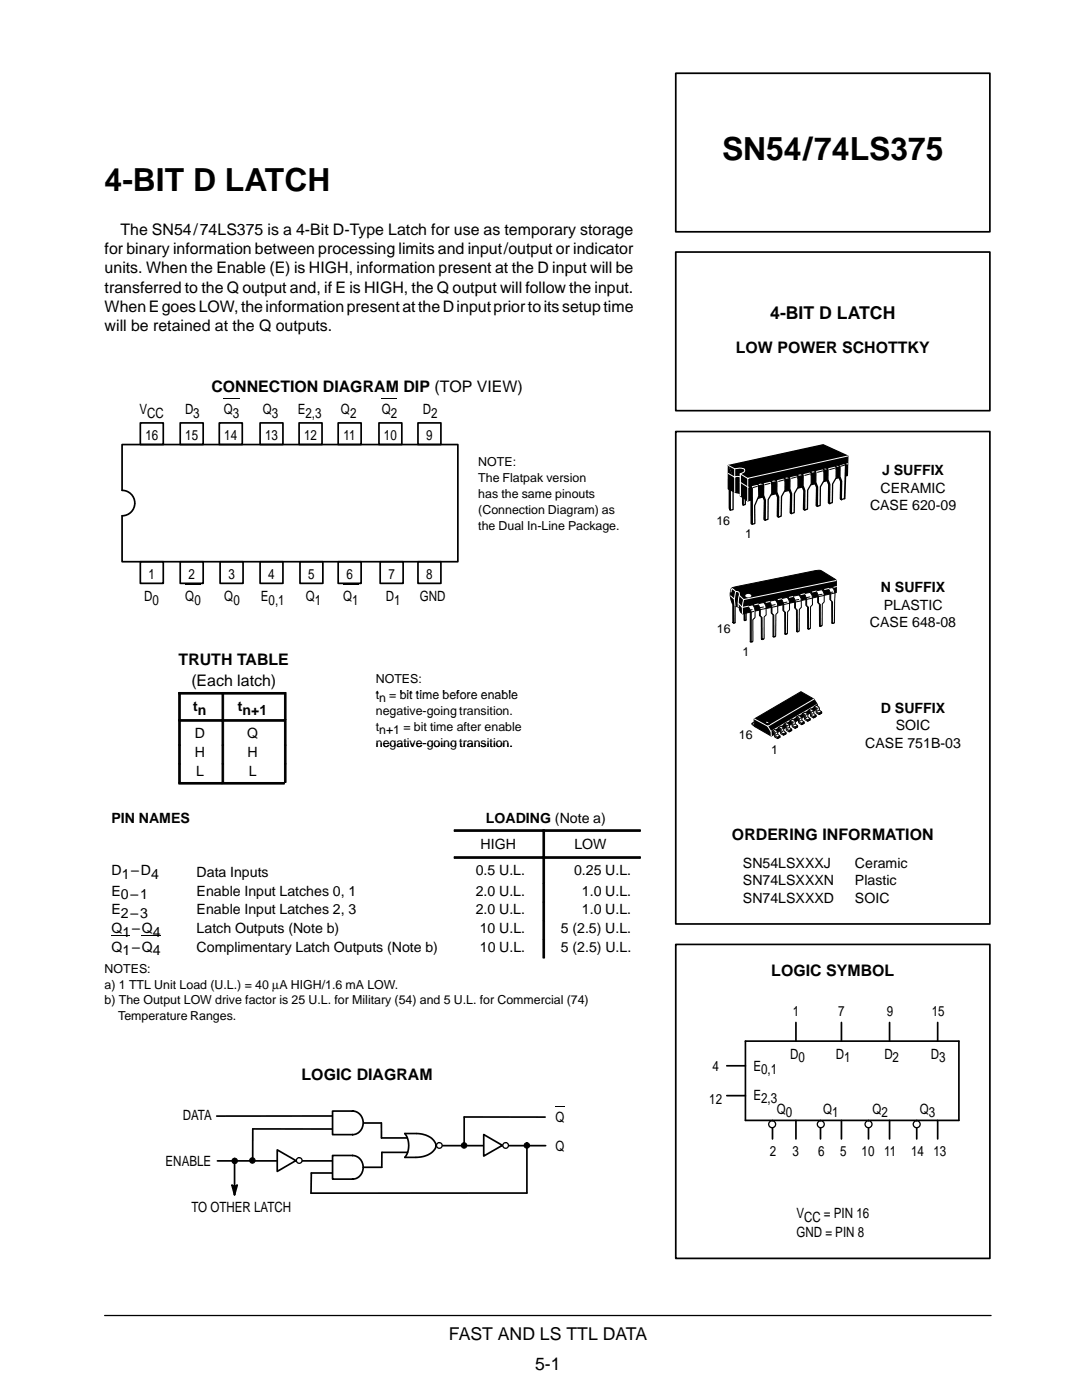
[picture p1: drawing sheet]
<svg xmlns="http://www.w3.org/2000/svg" width="216mm" height="279mm" viewBox="0 0 216 279" stroke-linecap="round" stroke-linejoin="round" font-family="sans-serif">
<path d="M20.9 262.5h176.9" fill="none" stroke="#000" stroke-width=".26"/>
<g fill="none" stroke="#000" stroke-width=".34">
<path d="M24.4 88.7h67v23.4h-67v-9.2a2.54 2.54 0 0 0 2.5-2.2 2.54 2.54 0 0 0-2-2.8h-.5zM28 84.4h4.6v4.3h-4.6zM36 84.4h4.5v4.3h-4.5zM43.8 84.4h4.5v4.3h-4.5zM51.9 84.4h4.6v4.3h-4.6zM59.7 84.4h4.6v4.3h-4.6zM67.5 84.4h4.6v4.3h-4.6zM75.6 84.4h4.6v4.3h-4.6zM83.4 84.4h4.6v4.3h-4.6zM28 112.1h4.6v4.3h-4.6zM36 112.1h4.5v4.3h-4.5zM43.9 112.1h4.6v4.3h-4.6z"/>
<path d="M51.9 112.1h4.6v4.3h-4.6zM59.9 112.1h4.5v4.3h-4.5zM67.5 112.1h4.6v4.3h-4.6zM75.9 112.1h4.5v4.3h-4.5zM83.4 112.1h4.6v4.3h-4.6zM43.4 231.7h23M66.4 222.7h-23.2M66.4 225.3h-16v6.3M72.5 224.1h3.6v3h5.2M88.3 228.6h20.6M105.1 228.6v9.5h-43v-4h4.1M108.8 222.9h-16.2v5.7"/>
</g>
<g fill="#000">
<path d="M44.7 79.4h1.8v.1h-1.8z" fill-rule="evenodd"/>
<path d="M46.5 79.4h1.2v.1h-1.2z" fill-rule="evenodd"/>
<path d="M76.2 79.4h1.8v.1h-1.8z" fill-rule="evenodd"/>
<path d="M78 79.4h1.2v.1h-1.2z" fill-rule="evenodd"/>
<path d="M37 116.7h1.8v.1h-1.8z" fill-rule="evenodd"/>
<path d="M38.8 116.7h1.3v.1h-1.3z" fill-rule="evenodd"/>
<path d="M68.5 116.7h1.8v.1h-1.8z" fill-rule="evenodd"/>
<path d="M70.3 116.7h1.3v.1h-1.3z" fill-rule="evenodd"/>
<path d="M24.4 186.7h1.6v.1h-1.6z" fill-rule="evenodd"/>
<path d="M30.5 186.7h1.5v.1h-1.5z" fill-rule="evenodd"/>
<path d="M110.8 220.7h1.8v.1h-1.8z" fill-rule="evenodd"/>
</g>
<g fill="#000" stroke="#000" stroke-width=".2">
<path d="M35.7 138.2h.3v5.4h-.3z" fill-rule="evenodd"/>
<path d="M35.7 138.2h8.6v.3h-8.6z" fill-rule="evenodd"/>
<path d="M44.3 138.2h.3v5.4h-.3z" fill-rule="evenodd"/>
<path d="M44.3 138.2h12.4v.3h-12.4z" fill-rule="evenodd"/>
<path d="M56.8 138.2h.3v5.4h-.3z" fill-rule="evenodd"/>
<path d="M35.7 143.6h.3v5.1h-.3z" fill-rule="evenodd"/>
<path d="M35.7 143.6h8.6v.3h-8.6z" fill-rule="evenodd"/>
<path d="M35.7 148.7h.3v3.7h-.3z" fill-rule="evenodd"/>
<path d="M35.7 152.4h.3v3.8h-.3z" fill-rule="evenodd"/>
<path d="M35.7 156.2h8.6v.3h-8.6z" fill-rule="evenodd"/>
<path d="M44.3 143.6h.3v5.1h-.3z" fill-rule="evenodd"/>
<path d="M44.3 143.6h12.4v.3h-12.4z" fill-rule="evenodd"/>
<path d="M44.3 148.7h.3v3.7h-.3z" fill-rule="evenodd"/>
<path d="M44.3 152.4h.3v3.8h-.3z" fill-rule="evenodd"/>
<path d="M44.3 156.2h12.4v.3h-12.4z" fill-rule="evenodd"/>
<path d="M56.8 143.6h.3v5.1h-.3z" fill-rule="evenodd"/>
<path d="M56.8 148.7h.3v3.7h-.3z" fill-rule="evenodd"/>
<path d="M56.8 152.4h.3v3.8h-.3z" fill-rule="evenodd"/>
<path d="M90.6 165.6h17.7v.3h-17.7z" fill-rule="evenodd"/>
<path d="M90.6 171h17.7v.3h-17.7z" fill-rule="evenodd"/>
<path d="M108.3 165.6h.4v5.4h-.4z" fill-rule="evenodd"/>
<path d="M108.3 165.6h19.5v.3h-19.5z" fill-rule="evenodd"/>
<path d="M108.3 171h.4v5.3h-.4z" fill-rule="evenodd"/>
<path d="M108.3 171h19.5v.3h-19.5z" fill-rule="evenodd"/>
<path d="M108.3 176.3h.4v3.7h-.4z" fill-rule="evenodd"/>
<path d="M108.3 180h.4v3.8h-.4z" fill-rule="evenodd"/>
<path d="M108.3 183.8h.4v3.7h-.4z" fill-rule="evenodd"/>
<path d="M108.3 187.5h.4v3.7h-.4z" fill-rule="evenodd"/>
</g>
<path d="M22.2 186.7h2.2M28.3 186.7h2.2" fill="none" stroke="#000" stroke-width=".2"/>
<path d="M70.4 221.7v4.7a2.37 2.37 0 0 0 2.1-2.3 2.37 2.37 0 0 0-2.1-2.4zM66.4 221.7v4.7h4v-4.7z" fill-rule="evenodd" fill="#fff"/>
<path d="M70.4 221.7a2.37 2.37 0 0 1 2.1 2.4 2.37 2.37 0 0 1-2.1 2.3M70.4 221.7h-4v4.7h4" fill="none" stroke="#000" stroke-width=".34"/>
<path d="M96.5 226.4l3.7 2.2-3.7 2.1z" fill="#fff"/>
<path d="M46.3 236.5l.5 .3 .5-.3-.5 2zM46.8 231.7v6.8M83.1 226.2h-2.3a4 4 0 0 1 0 4.8h2.2M83.1 226.2a3.7 3.7 0 0 1 3.9 2.4M87 228.6a3.6 3.6 0 0 1-3.6 2.4h-.4M96.5 226.4l3.7 2.2-3.7 2.1z" fill="none" stroke="#000" stroke-width=".34"/>
<circle cx="46.8" cy="231.7" r=".55" fill="#000" stroke="#000" stroke-width=".2"/>
<path d="M46.3 236.5l.5 .3 .5-.3-.5 2z" fill="#000"/>
<circle cx="87.7" cy="228.6" r=".57" fill="#fff"/>
<circle cx="87.7" cy="228.6" r=".57" fill="none" stroke="#000" stroke-width=".26"/>
<circle cx="100.9" cy="228.6" r=".57" fill="#fff"/>
<circle cx="100.9" cy="228.6" r=".57" fill="none" stroke="#000" stroke-width=".26"/>
<path d="M70.4 230.6v4.7a2.37 2.37 0 0 0 2.1-2.3 2.37 2.37 0 0 0-2.1-2.4zM66.4 230.6v4.7h4v-4.7z" fill-rule="evenodd" fill="#fff"/>
<path d="M70.4 230.6a2.37 2.37 0 0 1 2.1 2.4 2.37 2.37 0 0 1-2.1 2.3M70.4 230.6h-4v4.7h4" fill="none" stroke="#000" stroke-width=".34"/>
<path d="M55.3 229.5l3.7 2.1-3.7 2.2z" fill="#fff"/>
<path d="M55.3 229.5l3.7 2.1-3.7 2.2z" fill="none" stroke="#000" stroke-width=".34"/>
<circle cx="59.7" cy="231.6" r=".57" fill="#fff"/>
<circle cx="59.7" cy="231.6" r=".57" fill="none" stroke="#000" stroke-width=".26"/>
<path d="M81.3 230h-5.1v3h-3.7" fill="none" stroke="#000" stroke-width=".34"/>
<g fill="#000" stroke="#000" stroke-width=".2">
<circle cx="50.4" cy="231.6" r=".55"/>
<circle cx="92.6" cy="228.6" r=".55"/>
<circle cx="105.1" cy="228.6" r=".55"/>
</g>
<path d="M20.9 14.6h57.3v13.2h-57.3z" fill="#fff"/>
<path d="M134.8 14.6h62.7v31.7h-62.7zM134.8 50.3h62.7v31.7h-62.7zM134.8 86.1h62.7v98.3h-62.7zM147.8 98.5v.5M148.2 99.2l.1 .2" fill="none" stroke="#000" stroke-width=".34"/>
<g fill="#000" stroke="#000" stroke-width=".26">
<path d="M145.3 92.9l2.5 5.6-1.1-.2-1.4-.7zM148.2 99.2l.1 1.6-.1-.3z"/>
<path d="M145.3 92.9l19-4.1 4.9 2.2-.1 3.9-19.9 5.1-1.4-1z" fill-rule="evenodd"/>
</g>
<path d="M148.3 99.4v1.4l.4-.1v-1.3M159.1 95.8l-1.3 .3M161.6 95.3l-1.2 .3M164.2 94.7l-1.3 .4M167.7 92.3l-.7 .2" fill="none" stroke="#000" stroke-width=".26"/>
<path d="M145.3 94.5l1.3 .7M145.3 92.9l1.3 .7M147.7 96.3l1.5 .9M147.7 95.2l-.5-.1-.6 .1M149.3 95.5l-1.6-.9 .9-.6a.38 .38 0 0 0-.3-.5l-.7-.1-1 .2v4.6M169.1 92.6l-19.9 4.6M169.2 91l-20 4.5v4.5" fill="none" stroke="#fff" stroke-width=".2"/>
<path d="M148.2 99.2l.1 .2v1.4z" fill="#000"/>
<path d="M168.6 93.3l-.6 .1" fill="none" stroke="#000" stroke-width=".2"/>
<g fill="#000" stroke="#000" stroke-width=".34">
<path d="M167.6 93.6v1.5l.4 .9-.1 3.7-.2-.1 .1-3.5-.4-.9z" fill-rule="evenodd"/>
<path d="M149.6 96.9l.4 .4 .1 7.3-.2-.1v-7.1l-.4-.3z" fill-rule="evenodd"/>
</g>
<path d="M167.2 92.8l1.2-.3 .4 .2-.3 6.8-.6 .2v-3.7l-.3-.9v-1.9z" fill-rule="evenodd" fill="#fff"/>
<path d="M167.2 92.8l.4 .4v1.9l.3 .9v3.7l.6-.2" fill="none" stroke="#000" stroke-width=".26"/>
<path d="M167.2 92.8l1.2-.3 .4 .2-.3 6.8" fill="none" stroke="#000" stroke-width=".34"/>
<path d="M147.7 94.6v4.3" fill="none" stroke="#fff" stroke-width=".26"/>
<path d="M156.4 95.8l-.8 .1M159.1 95.1l-.8 .2" fill="none" stroke="#000" stroke-width=".2"/>
<path d="M152.3 97.1l.1 1.7 .4 1-.1 4-.2-.1 .1-3.9-.4-.9z" fill-rule="evenodd" fill="#000" stroke="#000" stroke-width=".34"/>
<path d="M152 96.4l1.9-.5 .1 .3v2.3l-.7 1.2-.1 3.9-.5 .2v-4l-.3-1v-2z" fill-rule="evenodd" fill="#fff"/>
<path d="M152 96.4h.1M152.1 96.4l.3 .4v2l.3 1v4l.5-.2 .1-3.9 .7-1.2v-1.9" fill="none" stroke="#000" stroke-width=".26"/>
<path d="M152 96.4l1.9-.5 .1 .7" fill="none" stroke="#000" stroke-width=".34"/>
<path d="M153.7 96.5l-1.1 .2" fill="none" stroke="#000" stroke-width=".2"/>
<path d="M149.7 97l1.4-.4 .3 .2v2.2l-.8 1.9v3.6l-.5 .1v-7.2z" fill-rule="evenodd" fill="#fff"/>
<path d="M149.7 97l1.4-.4 .3 .2v2.2l-.8 1.9v3.6l-.5 .1v-7.2z" fill="none" stroke="#000" stroke-width=".26"/>
<path d="M151.1 97.1l-.8 .2" fill="none" stroke="#000" stroke-width=".2"/>
<path d="M155 96.5l.1 1.7 .3 1v4l-.3-.2 .1-3.8-.4-.9z" fill-rule="evenodd" fill="#000" stroke="#000" stroke-width=".34"/>
<path d="M154.7 95.8l1.8-.5 .1 .3v2.2l-.7 1.3v3.9l-.6 .2 .1-4-.4-1v-2.1z" fill-rule="evenodd" fill="#fff"/>
<path d="M154.7 95.8l.3 .3v2.1l.4 1-.1 4 .6-.2v-3.9l.7-1.3 .1-1.8" fill="none" stroke="#000" stroke-width=".26"/>
<path d="M154.7 95.8l1.8-.5 .2 .7" fill="none" stroke="#000" stroke-width=".34"/>
<path d="M157.5 95.9l.1 1.7 .4 .9v4l-.3-.2 .1-3.7-.4-.9z" fill-rule="evenodd" fill="#000" stroke="#000" stroke-width=".34"/>
<path d="M157.2 95.2l1.9-.5 .1 .3v2.2l-.7 1.3v3.8l-.6 .2 .1-4-.4-.9v-2.1z" fill-rule="evenodd" fill="#fff"/>
<path d="M157.2 95.2h.2M157.4 95.2l.2 .3v2.1l.4 .9-.1 4 .6-.2v-3.8l.7-1.3v-1.8" fill="none" stroke="#000" stroke-width=".26"/>
<path d="M157.2 95.2l1.9-.5 .1 .7" fill="none" stroke="#000" stroke-width=".34"/>
<path d="M160.2 95.3l.1 1.6 .4 1-.1 3.9-.2-.2v-3.7l-.3-.9z" fill-rule="evenodd" fill="#000" stroke="#000" stroke-width=".34"/>
<path d="M159.9 94.6l1.8-.5 .2 .3v2.2l-.7 1.2-.1 3.8-.5 .2v-3.9l-.4-1 .1-2-.1-.2z" fill-rule="evenodd" fill="#fff"/>
<path d="M159.9 94.6h.1M160 94.6l.3 .3-.1 2 .4 1v3.9l.5-.2 .1-3.8 .7-1.2v-1.8" fill="none" stroke="#000" stroke-width=".26"/>
<path d="M159.9 94.6l1.8-.5 .2 .7" fill="none" stroke="#000" stroke-width=".34"/>
<path d="M162.7 94.6l.1 1.6 .4 1-.1 3.8-.2-.1 .1-3.7-.4-.8z" fill-rule="evenodd" fill="#000" stroke="#000" stroke-width=".34"/>
<path d="M162.4 93.9l1.9-.4 .1 .3v2.1l-.7 1.2v3.8l-.6 .1v-3.8l-.3-.9v-2z" fill-rule="evenodd" fill="#fff"/>
<path d="M162.4 93.9l.2 .1M162.5 94l.3 .3v2l.3 .9v3.8l.6-.1v-3.8l.7-1.2v-1.7" fill="none" stroke="#000" stroke-width=".26"/>
<path d="M162.4 93.9l1.9-.4 .1 .7" fill="none" stroke="#000" stroke-width=".34"/>
<path d="M165.2 94.1l.1 1.6 .3 1v3.8l-.3-.2 .1-3.6-.4-.9z" fill-rule="evenodd" fill="#000" stroke="#000" stroke-width=".34"/>
<path d="M164.9 93.4l1.8-.5 .1 .3v2.2l-.7 1.2v3.7l-.6 .2 .1-3.8-.4-1v-2z" fill-rule="evenodd" fill="#fff"/>
<path d="M146.3 97.9v3.8l-.6 .1M164.9 93.4h.1M165 93.4l.2 .3v2l.4 1-.1 3.8 .6-.2v-3.7l.7-1.2 .1-1.8" fill="none" stroke="#000" stroke-width=".26"/>
<path d="M164.9 93.4l1.8-.5 .2 .7" fill="none" stroke="#000" stroke-width=".34"/>
<path d="M145.5 97.2l.2 .4v4.2l-.2-.4z" fill="#000" stroke="#000" stroke-width=".26"/>
<path d="M156.4 95.8l-1 .3M159 95.2l-1.1 .3M161.6 94.6l-1 .3M164.2 94l-1.1 .3M166.6 93.4l-1.1 .3M168.6 92.8l-.9 .3M148.7 121.8v2.1l.2-.2" fill="none" stroke="#000" stroke-width=".2"/>
<path d="M148.7 121.8l.2 .1v1.8z" fill="#fff"/>
<path d="M146.4 120v4.4l.3-.1M148.7 121.8l.2 .1v1.8" fill="none" stroke="#000" stroke-width=".2"/>
<path d="M148.5 121.7l.1 .1v2.1l-.1-.1z" fill-rule="evenodd" fill="#000" stroke="#000" stroke-width=".2"/>
<path d="M146.4 120l.3 .1v4.2z" fill="#fff"/>
<path d="M146.4 120l.3 .1v4.2" fill="none" stroke="#000" stroke-width=".2"/>
<g fill="#000" stroke="#000" stroke-width=".2">
<path d="M146.2 119.8v4.4l.2-4.2zM146.4 120v4.4l-.2-.1z" fill-rule="evenodd"/>
<path d="M145.9 117.5l.8-.4 16.7-3.3 .5 .1 2.6 1.6 .4 .4v2.4l-18.7 4.2-.4-.3-.3-1.1a1.45 1.45 0 0 1-1.7-1.4 3.3 3.3 0 0 1 .1-2.2z" fill-rule="evenodd"/>
<path d="M165.1 117.3l.4-.2 .3 .6 .6 2.2v4.4l-.3 .1-.1-.1v-4.3l-.4-.3a2.95 2.95 0 0 0-.5-2.4z" fill-rule="evenodd"/>
</g>
<path d="M165.2 117.4l.9-.1a2.79 2.79 0 0 1 .4 2.7v4.3l-.4 .1v-4.3l-.3-.3a2.83 2.83 0 0 0-.6-2.4z" fill-rule="evenodd" fill="#fff"/>
<path d="M166.1 124.4v-4.3l-.3-.3a2.83 2.83 0 0 0-.6-2.4l.9-.1a2.79 2.79 0 0 1 .4 2.7v4.3l-.4 .1" fill="none" stroke="#000" stroke-width=".2"/>
<path d="M162.6 117.9l1.2-.3 .4 .7 .1 1.8-.4 .4 .1 4.4-.3 .1-.2-.1v-4.3l-.3-.3a3.1 3.1 0 0 0-.6-2.4z" fill-rule="evenodd" fill="#000" stroke="#000" stroke-width=".2"/>
<path d="M162.8 117.9l1.2-.2a2.45 2.45 0 0 1 .5 2.4l-.4 .4-.1 4.3-.3 .1v-4.2l-.4-.4a2.96 2.96 0 0 0-.5-2.4z" fill-rule="evenodd" fill="#fff"/>
<path d="M163.7 124.9v-4.2l-.4-.4a2.96 2.96 0 0 0-.5-2.4l1.2-.2a2.45 2.45 0 0 1 .5 2.4l-.4 .4-.1 4.3-.3 .1" fill="none" stroke="#000" stroke-width=".2"/>
<path d="M160.3 118.4l1.2-.2 .4 .6 .1 1.8-.4 .4v4.5l-.3 .1-.1-.1-.1-4.3-.3-.4a3.1 3.1 0 0 0-.5-2.4z" fill-rule="evenodd" fill="#000" stroke="#000" stroke-width=".2"/>
<path d="M160.4 118.5l1.2-.3 .5 .7v1.8l-.4 .4v4.3l-.4 .1v-4.3l-.3-.4a3 3 0 0 0-.6-2.3z" fill-rule="evenodd" fill="#fff"/>
<path d="M161.3 125.5v-4.3l-.3-.4a3 3 0 0 0-.6-2.3l1.2-.3 .5 .7v1.8l-.4 .4v4.3l-.4 .1" fill="none" stroke="#000" stroke-width=".2"/>
<path d="M158 118.9l1.2-.2a2.54 2.54 0 0 1 .5 2.5l-.4 .4 .1 4.4-.3 .1-.2-.1v-4.3l-.3-.4a2.85 2.85 0 0 0-.6-2.4z" fill-rule="evenodd" fill="#000" stroke="#000" stroke-width=".2"/>
<path d="M158.2 119l1.2-.3 .4 .7 .1 1.8-.4 .4v4.3l-.4 .2v-4.4l-.4-.3a2.97 2.97 0 0 0-.5-2.4z" fill-rule="evenodd" fill="#fff"/>
<path d="M159.1 126v-4.3l-.4-.3a2.97 2.97 0 0 0-.5-2.4l1.2-.3 .4 .7 .1 1.8-.4 .4v4.3l-.4 .2" fill="none" stroke="#000" stroke-width=".2"/>
<path d="M155.7 119.4l1.2-.2 .4 .6 .1 1.8-.4 .5 .1 4.4-.3 .1-.2-.1v-4.3l-.4-.4a3.1 3.1 0 0 0-.5-2.4z" fill-rule="evenodd" fill="#000" stroke="#000" stroke-width=".2"/>
<path d="M155.8 119.5l1.3-.3a2.54 2.54 0 0 1 .4 2.5l-.3 .4-.1 4.3-.4 .1v-4.3l-.3-.3a2.85 2.85 0 0 0-.6-2.4z" fill-rule="evenodd" fill="#fff"/>
<path d="M156.8 126.5l-.1-4.3-.3-.3a2.85 2.85 0 0 0-.6-2.4l1.3-.3a2.54 2.54 0 0 1 .4 2.5l-.3 .4-.1 4.3-.4 .1" fill="none" stroke="#000" stroke-width=".2"/>
<path d="M153.3 120l1.3-.3 .4 .7v1.8l-.4 .4 .1 4.5-.3 .1-.2-.1v-4.4l-.3-.4a3.1 3.1 0 0 0-.6-2.3z" fill-rule="evenodd" fill="#000" stroke="#000" stroke-width=".2"/>
<path d="M153.5 120l1.2-.3 .4 .7 .1 1.8-.4 .4v4.4l-.4 .1v-4.3l-.4-.4a3.1 3.1 0 0 0-.5-2.4z" fill-rule="evenodd" fill="#fff"/>
<path d="M154.4 127.1v-4.3l-.4-.4a3.1 3.1 0 0 0-.5-2.4l1.2-.3 .4 .7 .1 1.8-.4 .4v4.4l-.4 .1" fill="none" stroke="#000" stroke-width=".2"/>
<path d="M151 120.4l1.2-.2 .5 .7v1.8l-.4 .4 .1 4.5-.3 .1-.2-.1v-4.4l-.4-.4a3 3 0 0 0-.5-2.4z" fill-rule="evenodd" fill="#000" stroke="#000" stroke-width=".2"/>
<path d="M151.2 120.5l1.2-.3 .4 .7 .1 1.8-.4 .4v4.4l-.4 .1v-4.4l-.4-.3a2.84 2.84 0 0 0-.5-2.4z" fill-rule="evenodd" fill="#fff"/>
<path d="M152.1 127.5v-4.3l-.4-.3a2.84 2.84 0 0 0-.5-2.4l1.2-.3 .4 .7 .1 1.8-.4 .4v4.4l-.4 .1" fill="none" stroke="#000" stroke-width=".2"/>
<path d="M148.9 121l1.1-.2a2.53 2.53 0 0 1 .5 2.5l-.4 .4v4.4l-.2 .1-.2-.1v-5.8z" fill-rule="evenodd" fill="#000" stroke="#000" stroke-width=".2"/>
<path d="M149.2 120.9l1-.2a2.82 2.82 0 0 1 .5 2.5l-.5 .5v4.3l-.3 .1v-5.9z" fill-rule="evenodd" fill="#fff"/>
<path d="M149.9 128v-5.8l-.7-1.3 1-.2a2.82 2.82 0 0 1 .5 2.5l-.5 .5v4.3l-.3 .1" fill="none" stroke="#000" stroke-width=".2"/>
<path d="M145.8 118.9l.7 .7M145.9 118.1l.2-.6 .7 .5 .6 .1 .1 .7 .9 .9M146.8 118l-.3 1.5 .2 1.4M147.5 118.8l-.2 1.4v.9M166.8 115.9l-18.4 3.8-.3 1.5 .1 1.2M147.3 120.3l.8 .9M149.3 121l-1.2 .2" fill="none" stroke="#fff" stroke-width=".2"/>
<path d="M148.8 118.7a.74 .74 0 0 1 1.1 .2 .68 .68 0 0 1-1.2 0z" fill-rule="evenodd" fill="#fff"/>
<g fill="none" stroke="#000" stroke-width=".2">
<path d="M159.4 119.6l-.7 .2M159.8 119.9l-1 .2M161.6 119.1l-.7 .2M162.1 119.4l-1.1 .2M164 118.6l-.7 .1M164.4 118.8l-1.1 .3M166.2 118.2h-.5M166.6 118.3l-.8 .2M150.1 121.7l-.4 .1M150.4 122l-.6 .2M152.3 121.1l-.8 .2M152.8 121.4l-1.1 .3"/>
<path d="M154.7 120.7l-.7 .1M155.2 120.9l-1.1 .3M157 120.2l-.7 .1M157.5 120.4l-1.1 .2"/>
</g>
<path d="M155.9 119.5l-.6 .2M158.2 119l-.7 .2M160.5 118.5l-.7 .2M162.9 118l-.8 .1M165.4 117.4l-.9 .2M166.9 117.1l-.5 .1M151.3 120.5l-.7 .2M153.6 120.1l-.7 .1" fill="none" stroke="#fff" stroke-width=".2"/>
<path d="M150.5 143.5l9.3-5.5 2.6 1.5 .7 1.1v.8l-9.2 5.5-3.4-2z" fill-rule="evenodd" fill="#000" stroke="#000" stroke-width=".2"/>
<path d="M150 144.4l.4-.3v.7l-.4-.2z" fill="#fff"/>
<path d="M150.1 144.4l.3 .2M150.4 144.1l-.4 .3v.2l.4 .2" fill="none" stroke="#000" stroke-width=".2"/>
<path d="M162.4 139.5l-9.2 5.4-2.7-1.4M153.2 144.9l.6 1.1 .1 .9M162.9 140.7l-9 5.3" fill="none" stroke="#fff" stroke-width=".2"/>
<path d="M152.7 144a.55 .55 0 0 1 .8 .4 .55 .55 0 0 1-.8-.4z" fill-rule="evenodd" fill="#fff"/>
<path d="M152.7 144a.55 .55 0 0 1 .8 .4 .55 .55 0 0 1-.8-.4z" fill="none" stroke="#000" stroke-width=".34"/>
<path d="M154 145.9l.6-.3a.74 .74 0 0 1 .6 .9l.4 .4v.2l-.5 .3-.5-.4-.1-.7z" fill-rule="evenodd" fill="#fff"/>
<path d="M154 145.9l.6-.3a.74 .74 0 0 1 .6 .9l.4 .4v.2l-.5 .3-.5-.4-.1-.7zM154.2 145.9l.5 .3v.6l.4 .3M155 146.1l-.2 .1M155 146.6l-.1 .1" fill="none" stroke="#000" stroke-width=".2"/>
<path d="M155.1 147.1l.5-.2v.2l-.5 .3z" fill-rule="evenodd" fill="#000" stroke="#000" stroke-width=".2"/>
<path d="M155.2 145.3l.6-.4a.78 .78 0 0 1 .6 .9l.4 .4v.3l-.5 .2-.5-.2-.1-.9z" fill-rule="evenodd" fill="#fff"/>
<path d="M155.2 145.3l.6-.4a.78 .78 0 0 1 .6 .9l.4 .4v.3l-.5 .2-.5-.2-.1-.9zM155.4 145.2l.4 .3 .1 .6 .4 .3M156.2 145.4l-.2 .1M156.2 145.9l-.1 .1" fill="none" stroke="#000" stroke-width=".2"/>
<path d="M156.3 146.4l.5-.2v.3l-.5 .2z" fill-rule="evenodd" fill="#000" stroke="#000" stroke-width=".2"/>
<path d="M156.4 144.6l.5-.4a.79 .79 0 0 1 .6 1l.5 .3v.3l-.5 .3-.5-.3-.2-.9z" fill-rule="evenodd" fill="#fff"/>
<path d="M156.4 144.6l.5-.4a.79 .79 0 0 1 .6 1l.5 .3v.3l-.5 .3-.5-.3-.2-.9zM156.5 144.5l.5 .3v.6l.4 .4M157.3 144.7l-.2 .1M157.4 145.2l-.2 .1" fill="none" stroke="#000" stroke-width=".2"/>
<path d="M157.4 145.8l.6-.3v.3l-.5 .3z" fill-rule="evenodd" fill="#000" stroke="#000" stroke-width=".2"/>
<path d="M157.6 143.9l.5-.4a.81 .81 0 0 1 .6 1l.4 .3 .1 .3-.6 .3-.5-.4-.1-.8z" fill-rule="evenodd" fill="#fff"/>
<path d="M157.6 143.9l.5-.4a.81 .81 0 0 1 .6 1l.4 .3 .1 .3-.6 .3-.5-.4-.1-.8zM157.7 143.8l.5 .3v.6l.4 .4M158.5 144l-.2 .1M158.6 144.5l-.2 .1" fill="none" stroke="#000" stroke-width=".2"/>
<path d="M158.6 145.1l.5-.3 .1 .3-.6 .3z" fill-rule="evenodd" fill="#000" stroke="#000" stroke-width=".2"/>
<path d="M158.9 143.1l.5-.3a.78 .78 0 0 1 .6 .9l.4 .4 .1 .3-.6 .2-.5-.3-.1-.9z" fill-rule="evenodd" fill="#fff"/>
<path d="M158.9 143.1l.5-.3a.78 .78 0 0 1 .6 .9l.4 .4 .1 .3-.6 .2-.5-.3-.1-.9zM159 143.1l.5 .3v.6l.4 .3M159.8 143.3l-.2 .1M159.9 143.8l-.2 .1" fill="none" stroke="#000" stroke-width=".2"/>
<path d="M159.9 144.3l.5-.2 .1 .3-.6 .2z" fill-rule="evenodd" fill="#000" stroke="#000" stroke-width=".2"/>
<path d="M160 142.5l.6-.4a.77 .77 0 0 1 .6 1l.4 .3 .1 .3-.6 .2-.5-.3-.1-.9z" fill-rule="evenodd" fill="#fff"/>
<path d="M160 142.5l.6-.4a.77 .77 0 0 1 .6 1l.4 .3 .1 .3-.6 .2-.5-.3-.1-.9zM160.2 142.4l.5 .3v.8l.4 .2M161 142.6l-.2 .1M161 143.1l-.1 .1" fill="none" stroke="#000" stroke-width=".2"/>
<path d="M161.1 143.7l.5-.3 .1 .3-.6 .2z" fill-rule="evenodd" fill="#000" stroke="#000" stroke-width=".2"/>
<path d="M161.2 141.8l.6-.4a.8 .8 0 0 1 .6 1l.4 .3v.3l-.5 .3-.5-.4-.1-.8z" fill-rule="evenodd" fill="#fff"/>
<path d="M161.2 141.8l.6-.4a.8 .8 0 0 1 .6 1l.4 .3v.3l-.5 .3-.5-.4-.1-.8zM161.4 141.7l.4 .3 .1 .7 .4 .3M162.2 142h-.2M162.2 142.4l-.1 .1" fill="none" stroke="#000" stroke-width=".2"/>
<path d="M162.3 143l.5-.3v.3l-.5 .3z" fill-rule="evenodd" fill="#000" stroke="#000" stroke-width=".2"/>
<path d="M162.4 141.1l.5-.3a.8 .8 0 0 1 .6 .9l.4 .4 .1 .2-.6 .3-.5-.4-.1-.7z" fill-rule="evenodd" fill="#fff"/>
<path d="M162.4 141.1l.5-.3a.8 .8 0 0 1 .6 .9l.4 .4 .1 .2-.6 .3-.5-.4-.1-.7zM162.5 141l.5 .4v.6l.4 .3M163.3 141.3l-.2 .1M163.3 141.8l-.1 .1" fill="none" stroke="#000" stroke-width=".2"/>
<path d="M163.4 142.3l.5-.2 .1 .2-.6 .3z" fill-rule="evenodd" fill="#000" stroke="#000" stroke-width=".2"/>
<g fill="none" stroke="#000" stroke-width=".34">
<path d="M134.8 188.5h62.7v62.6h-62.7zM145 212.7h3.7M145 218.7h3.7M148.7 207.8h42.6v15.8h-42.6zM158.8 204.1v3.7M167.9 204.1v3.7M177.5 204.1v3.7M187.1 204.1v3.7M154.1 223.6v3.7M158.8 223.6v3.7M167.9 223.6v3.7M177.5 223.6v3.7"/>
<path d="M187.1 223.6v3.7"/>
</g>
<circle cx="154.1" cy="224.4" r=".69" fill="#fff"/>
<circle cx="154.1" cy="224.4" r=".69" fill="none" stroke="#000" stroke-width=".26"/>
<path d="M173.3 223.6v3.7" fill="none" stroke="#000" stroke-width=".34"/>
<circle cx="173.3" cy="224.4" r=".69" fill="#fff"/>
<circle cx="173.3" cy="224.4" r=".69" fill="none" stroke="#000" stroke-width=".26"/>
<path d="M163.7 223.6v3.7" fill="none" stroke="#000" stroke-width=".34"/>
<circle cx="163.8" cy="224.4" r=".69" fill="#fff"/>
<circle cx="163.8" cy="224.4" r=".69" fill="none" stroke="#000" stroke-width=".26"/>
<path d="M182.9 223.6v3.7" fill="none" stroke="#000" stroke-width=".34"/>
<circle cx="182.9" cy="224.4" r=".69" fill="#fff"/>
<circle cx="182.9" cy="224.4" r=".69" fill="none" stroke="#000" stroke-width=".26"/>
<g font-size="6.3">
<text x="144.1" y="32">SN54/74LS375</text>
<text x="20.9" y="38.1">4-BIT D LATCH</text>
</g>
<g font-size="3.5">
<text x="153.7" y="63.7">4-BIT D LATCH</text>
<text x="89.6" y="267.5">FAST AND LS TTL DATA</text>
<text x="106.8" y="273.4">5-1</text>
</g>
<g font-size="3.2">
<text x="24" y="46.8">The SN54/74LS375 is a 4-Bit D-Type Latch for use as temporary storage</text>
<text x="20.9" y="50.7">for binary information between processing limits and input/output or indicator</text>
<text x="20.9" y="54.6">units. When the Enable (E) is HIGH, information present at the D input will be</text>
<text x="20.9" y="58.4">transferred to the Q output and, if E is HIGH, the Q output will follow the input.</text>
<text x="20.9" y="62.3">When E goes LOW, the information present at the D input prior to its setup time</text>
<text x="20.9" y="66.1">will be retained at the Q outputs.</text>
<text x="146.8" y="70.5">LOW POWER SCHOTTKY</text>
<text x="42.2" y="78.3">CONNECTION DIAGRAM DIP (TOP VIEW)</text>
<text x="35.6" y="132.7">TRUTH TABLE</text>
<text x="38.2" y="136.8">(Each latch)</text>
<text x="146.1" y="167.6">ORDERING INFORMATION</text>
<text x="153.9" y="194.9">LOGIC SYMBOL</text>
<text x="60.2" y="215.6">LOGIC DIAGRAM</text>
</g>
<g font-size="2.8">
<text x="27.8" y="82.7">VCC</text>
<text x="36.9" y="82.7">D3</text>
<text x="44.7" y="82.7">Q3</text>
<text x="52.4" y="82.7">Q3</text>
<text x="59.4" y="82.7">E2,3</text>
<text x="68" y="82.7">Q2</text>
<text x="76.2" y="82.7">Q2</text>
<text x="84.4" y="82.7">D2</text>
<text x="29" y="87.8">16</text>
<text x="37" y="87.8">15</text>
<text x="44.8" y="87.8">14</text>
<text x="52.9" y="87.8">13</text>
<text x="60.7" y="87.8">12</text>
<text x="68.6" y="87.8">11</text>
<text x="76.6" y="87.8">10</text>
<text x="85.1" y="87.8">9</text>
<text x="176" y="94.8">J SUFFIX</text>
<text x="173.6" y="101.8">CASE 620-09</text>
<text x="175.7" y="98.3">CERAMIC</text>
<text x="28.8" y="120">D0</text>
<text x="29.6" y="115.5">1</text>
<text x="37" y="120">Q0</text>
<text x="37.6" y="115.5">2</text>
<text x="44.8" y="120">Q0</text>
<text x="45.6" y="115.5">3</text>
<text x="52.1" y="120">E0,1</text>
<text x="53.5" y="115.5">4</text>
<text x="61" y="120">Q1</text>
<text x="61.5" y="115.5">5</text>
<text x="68.5" y="120">Q1</text>
<text x="69.1" y="115.5">6</text>
<text x="77" y="120">D1</text>
<text x="77.5" y="115.6">7</text>
<text x="83.8" y="120">GND</text>
<text x="85.1" y="115.5">8</text>
<text x="175.8" y="118.2">N SUFFIX</text>
<text x="173.6" y="125.2">CASE 648-08</text>
<text x="176.3" y="121.7">PLASTIC</text>
<text x="38.6" y="141.9">tn</text>
<text x="47.5" y="141.9">tn+1</text>
<text x="175.8" y="142.3">D SUFFIX</text>
<text x="38.9" y="147.3">D</text>
<text x="49.3" y="147.3">Q</text>
<text x="172.7" y="149.3">CASE 751B-03</text>
<text x="178.7" y="145.8">SOIC</text>
<text x="38.9" y="151.2">H</text>
<text x="39.1" y="154.9">L</text>
<text x="49.4" y="151.2">H</text>
<text x="49.6" y="154.9">L</text>
<text x="22.2" y="164.3">PIN NAMES</text>
<text x="96.9" y="164.3">LOADING (Note a)</text>
<text x="95.9" y="169.3">HIGH</text>
<text x="114.6" y="169.3">LOW</text>
<text x="148.2" y="173.1">SN54LSXXXJ</text>
<text x="170.6" y="173.1">Ceramic</text>
<text x="22.2" y="174.7">D1–D4</text>
<text x="22.2" y="178.8">E0–1</text>
<text x="39.2" y="175">Data Inputs</text>
<text x="39.2" y="178.8">Enable Input Latches 0, 1</text>
<text x="94.9" y="178.8">2.0 U.L.</text>
<text x="94.9" y="174.7">0.5 U.L.</text>
<text x="114.6" y="174.7">0.25 U.L.</text>
<text x="116.1" y="178.8">1.0 U.L.</text>
<text x="148.2" y="176.6">SN74LSXXXN</text>
<text x="170.6" y="176.6">Plastic</text>
<text x="22.2" y="182.5">E2–3</text>
<text x="39.2" y="182.5">Enable Input Latches 2, 3</text>
<text x="94.9" y="182.5">2.0 U.L.</text>
<text x="116.1" y="182.5">1.0 U.L.</text>
<text x="148.2" y="180.1">SN74LSXXXD</text>
<text x="170.6" y="180.1">SOIC</text>
<text x="22.2" y="186.2">Q1–Q4</text>
<text x="22.2" y="190">Q1–Q4</text>
<text x="39.2" y="190">Complimentary Latch Outputs (Note b)</text>
<text x="39.2" y="186.2">Latch Outputs (Note b)</text>
<text x="95.7" y="186.2">10 U.L.</text>
<text x="95.7" y="190">10 U.L.</text>
<text x="111.9" y="186.2">5 (2.5) U.L.</text>
<text x="111.9" y="190">5 (2.5) U.L.</text>
<text x="158.2" y="202.8">1</text>
<text x="167.2" y="202.8">7</text>
<text x="176.9" y="202.8">9</text>
<text x="185.9" y="202.8">15</text>
<text x="142.2" y="213.7">4</text>
<text x="150.3" y="213.7">E0,1</text>
<text x="157.7" y="211.3">D0</text>
<text x="166.8" y="211.3">D1</text>
<text x="176.5" y="211.3">D2</text>
<text x="185.8" y="211.3">D3</text>
<text x="141.5" y="220.2">12</text>
<text x="150.3" y="219.4">E2,3</text>
<text x="36.5" y="223.6">DATA</text>
<text x="110.8" y="224">Q</text>
<text x="155" y="222.2">Q0</text>
<text x="164.3" y="222.2">Q1</text>
<text x="174.1" y="222.2">Q2</text>
<text x="183.5" y="222.2">Q3</text>
<text x="33" y="232.7">ENABLE</text>
<text x="110.8" y="229.7">Q</text>
<text x="153.6" y="230.7">2</text>
<text x="158.1" y="230.7">3</text>
<text x="163.3" y="230.7">6</text>
<text x="167.6" y="230.7">5</text>
<text x="171.9" y="230.7">10 11</text>
<text x="181.8" y="230.7">14 13</text>
<text x="38.2" y="241.9">TO OTHER LATCH</text>
<text x="158.9" y="243.1">VCC = PIN 16</text>
<text x="158.9" y="246.8">GND = PIN 8</text>
</g>
<g font-size="2.5">
<text x="95.4" y="93">NOTE:</text>
<text x="95.4" y="96.2">The Flatpak version</text>
<text x="95.4" y="99.4">has the same pinouts</text>
<text x="95.4" y="102.5">(Connection Diagram) as</text>
<text x="95.4" y="105.7">the Dual In-Line Package.</text>
<text x="142.9" y="104.7">16</text>
<text x="148.7" y="107.4">1</text>
<text x="143.1" y="126.4">16</text>
<text x="148.1" y="130.8">1</text>
<text x="75" y="136.3">NOTES:</text>
<text x="75" y="139.5">t</text>
<text x="75" y="142.7">negative-going transition.</text>
<text x="75.7" y="140.2">n</text>
<text x="77.7" y="139.5">= bit time before enable</text>
<text x="77.7" y="142.7">g</text>
<text x="85.2" y="142.7">g</text>
<text x="89.8" y="142.7">g</text>
<text x="75" y="145.8">t</text>
<text x="75" y="149">negative-going transition.</text>
<text x="75.7" y="146.5">n+1</text>
<text x="80.5" y="145.8">= bit time after enable</text>
<text x="147.4" y="147.4">16</text>
<text x="153.9" y="150.5">1</text>
<text x="20.9" y="194.1">NOTES:</text>
<text x="20.9" y="197.3">a) 1 TTL Unit Load (U.L.) = 40 µA HIGH/1.6 mA LOW.</text>
<text x="20.9" y="200.4">b) The Output LOW drive factor is 25 U.L. for Military (54) and 5 U.L. for Commercial (74)</text>
<text x="23.6" y="203.6">Temperature Ranges.</text>
</g>
</svg>
